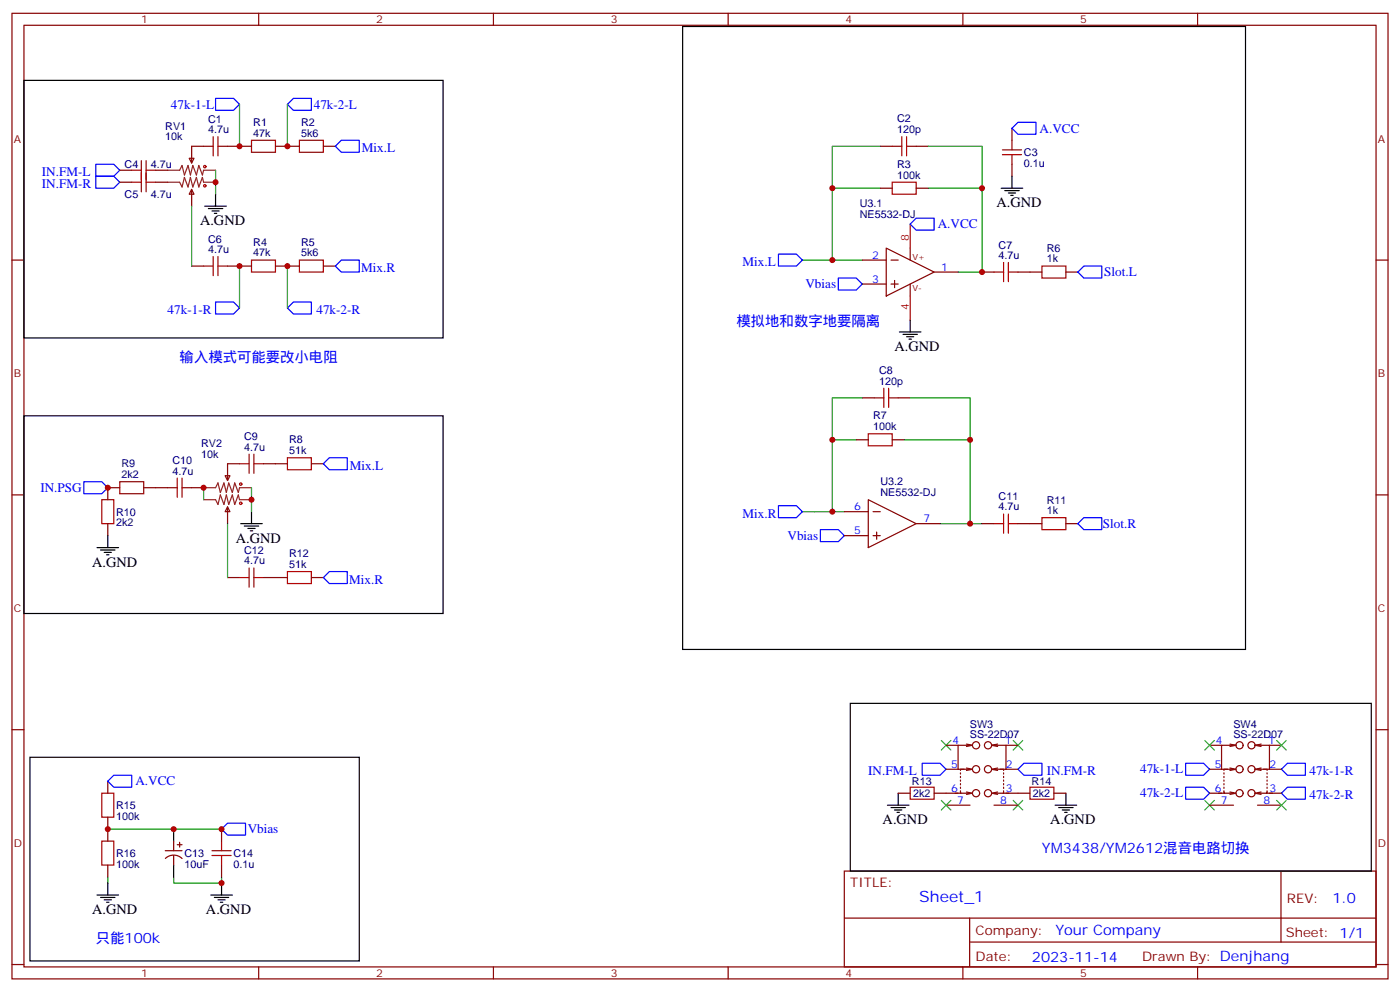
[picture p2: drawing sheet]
<svg xmlns="http://www.w3.org/2000/svg" width="412mm" height="292mm" viewBox="0 0 412 292" stroke-linecap="round" stroke-linejoin="round" font-family="sans-serif">
<g fill="none" stroke="#870000" stroke-width=".35">
<path d="M3.5 3.9h405.4v284.4h-405.4zM7.1 7.4h398.2v277.3h-398.2zM76.2 3.9v3.5M145.3 3.9v3.5M214.5 3.9v3.5M283.6 3.9v3.5M352.8 3.9v3.5M298.1 37.8v3.5M35.3 50.1h3.5M35.3 53.7h3.5M45.9 50.1h3.5M45.9 53.7h3.5"/>
<path d="M55.7 46.6h1.4l-.7 1.4zM56.4 55.8l.7 1.4h-1.4zM56.4 55.8v4.9M60 43.1h-3.6v4.9M67 43.1h7.1M81.1 43.1h7.1M95.2 43.1h3.6M259.3 43.1h3.5M259.3 55.4h3.5M269.9 43.1h3.5M269.9 55.4h3.5M298.1 48.4v3.5"/>
<path d="M3.5 76.6h3.6M56.4 78.4h3.6M67 78.4h7.1M81.1 78.4h7.1M95.2 78.4h3.6M254 76.6h7.1M261.1 73.1l14.1 7-14.1 7.1zM262.5 76.6h2.1M268.1 73.1v3.5M405.3 76.6h3.6M254 83.6h7.1M262.5 83.6h2.1"/>
<path d="M263.5 82.6v2.1M268.1 83.6v3.6M275.2 80.1h7M289.3 80.1h3.5M299.9 80.1h7M314 80.1h3.5M254 117.2h3.5M264.6 117.2h3.5M70.6 136.6h-3.6v4.9M77.6 136.6h7.1M91.7 136.6h3.5M252.2 129.5h3.6"/>
<path d="M262.8 129.5h3.5M3.5 145.7h3.6M31.7 154.2v3.5M35.3 143.6h-3.6v3.5M42.3 143.6h7.1M56.4 143.6h3.6M66.3 140.1h1.4l-.7 1.4zM67 149.3l.7 1.4h-1.4zM67 149.3v4.9M248.7 150.7h7.1M248.7 157.7h7.1M255.8 147.1l14.1 7.1-14.1 7.1z"/>
<path d="M257.2 150.7h2.1M257.2 157.7h2.1M258.2 156.7v2.1M269.9 154.2h7M289.3 154.2h3.5M299.9 154.2h7M314 154.2h3.5M405.3 145.7h3.6M67 170.1h3.6M77.6 170.1h7.1M91.7 170.1h3.5M3.5 214.9h3.6"/>
<path d="M278.7 219.5h3.5M284.7 219.1l1.8 .4M286.5 219.5h-4.3v7M286.5 219.5l-1.8 .3M292.1 219.5h4.2v7M292.1 219.5l1.8 .3M293.9 219.1l-1.8 .4M296.3 219.5h3.6M356.3 219.5h3.5M362.3 219.1l1.8 .4M364.1 219.5h-4.3v7M364.1 219.5l-1.8 .3"/>
<path d="M369.7 219.5h4.2v7M369.7 219.5l1.8 .3M371.5 219.1l-1.8 .4M373.9 219.5h3.6M405.3 214.9h3.6M31.7 230v3.6M264.6 233.6h3.5M275.2 233.6h7.9M278.7 226.5h5.3M278.7 237.1h7.1M282.9 232.9v.7h2.9M282.9 227.6v.3"/>
<path d="M282.9 228.6v.4M282.9 229.7v.3M282.9 230.8v.3M282.9 231.8v.4M284.7 233.2l1.8 .4-1.8 .3M284.7 226.2l1.8 .3-1.8 .4M285.8 226.5h-2.9v.4M292.1 226.5l1.8 .4M292.1 233.6l1.8 .3M292.8 226.5h2.8v.4M292.8 237.1h7.1M293.9 226.2l-1.8 .3"/>
<path d="M293.9 233.2l-1.8 .4M294.6 226.5h5.3M295.5 233.6h7.9M295.6 232.9v.7h-2.8M295.6 227.6v.3M295.6 228.6v.4M295.6 229.7v.3M295.6 230.8v.3M295.6 231.8v.4M310.4 233.6h3.6M356.3 226.5h5.3M356.3 233.6h4.4"/>
<path d="M356.3 237.1h7.1M360.5 232.9v.7h2.9M360.5 227.6v.3M360.5 228.6v.4M360.5 229.7v.3M360.5 230.8v.3M360.5 231.8v.4M362.3 233.2l1.8 .4-1.8 .3M362.3 226.2l1.8 .3-1.8 .4M363.4 226.5h-2.9v.4M369.7 226.5l1.8 .4M369.7 233.6l1.8 .3"/>
<path d="M370.4 226.5h2.8v.4M370.4 237.1h7.1M371.5 226.2l-1.8 .3M371.5 233.2l-1.8 .4M372.2 226.5h5.3M373.1 233.6h4.4M373.2 232.9v.7h-2.8M373.2 227.6v.3M373.2 228.6v.4M373.2 229.7v.3M373.2 230.8v.3M373.2 231.8v.4"/>
<path d="M31.7 240.6v7.1M31.7 254.7v3.6M48.7 250.5h4.9M48.7 252.8a3.5 3.5 0 0 1 4.9 0M51.2 247.7v2.8M51.2 251.9v2.8M52.2 248.7h1.4M52.9 248v1.4M65.3 244.2v3.5M65.3 254.7v3.6M248.7 256.5h156.6v28.2h-156.6zM377.3 256.5v20.9"/>
<path d="M248.7 270.4h156.5M285.6 277.4h119.6M285.6 270.4v14.1M3.5 284h3.6M76.2 284.7v3.6M145.3 284.7v3.6M214.5 284.7v3.6M283.6 284.7v3.6M352.8 284.7v3.6M405.3 284h3.6"/>
<circle cx="287.5" cy="219.5" r="1.06"/>
<circle cx="291" cy="219.5" r="1.06"/>
<circle cx="365.1" cy="219.5" r="1.06"/>
<circle cx="368.7" cy="219.5" r="1.06"/>
<circle cx="287.5" cy="233.6" r="1.06"/>
<circle cx="287.5" cy="226.5" r="1.06"/>
<circle cx="291" cy="233.6" r="1.06"/>
<circle cx="291" cy="226.5" r="1.06"/>
<circle cx="365.1" cy="226.5" r="1.06"/>
<circle cx="365.1" cy="233.6" r="1.06"/>
<circle cx="368.7" cy="226.5" r="1.06"/>
<circle cx="368.7" cy="233.6" r="1.06"/>
</g>
<g fill="none" stroke="#008700" stroke-width=".35">
<path d="M70.6 30.7v12.4M84.7 30.7v12.4M63.5 50.1v7.1M259.3 55.4h-14.1v21.2M259.3 43.1h-14.1v12.3M273.4 55.4h15.9v24.7h-7.1M273.4 43.1h15.9v12.3M56.4 60.7v17.7M70.6 78.4v12.3M84.7 78.4v12.3M236.4 76.6h17.6M254 117.2h-8.8v12.3"/>
<path d="M268.1 117.2h17.7v12.3M252.2 129.5h-7v21.2M266.3 129.5h19.5v24.7h-8.9M60 143.6v3.5M67 154.2v15.9M74.1 143.6v7.1M236.4 150.7h12.3M285.8 154.2h3.5M31.7 244.2h33.6M31.7 258.3v1.7M51.2 258.3v1.7h14.1v-1.7"/>
</g>
<g fill="none" stroke="#a10000" stroke-width=".35">
<path d="M38.8 50.1h2.8M38.8 53.7h2.8M41.6 47.3v9.2M43 50.1h2.9M43 47.3v9.2M43 53.7h2.9M60 43.1h2.8M62.8 40.3v5.6M64.2 43.1h2.8M64.2 40.3v5.6M74.1 41.3h7v3.5h-7zM88.2 41.3h7v3.5h-7z"/>
<path d="M262.8 53.7h7.1v3.5h-7.1zM262.8 43.1h2.8M265.6 40.3v5.6M267.1 43.1h2.8M267.1 40.3v5.6M295.3 45.5h5.6M295.3 44.1h5.6M298.1 41.3v2.8M298.1 45.5v2.9M60 78.4h2.8M62.8 75.5v5.7M64.2 78.4h2.8"/>
<path d="M64.2 75.5v5.7M74.1 76.6h7v3.5h-7zM88.2 76.6h7v3.5h-7zM295.6 77.3v5.6M297 77.3v5.6M306.9 78.4h7.1v3.5h-7.1zM292.8 80.1h2.8M297 80.1h2.9M257.5 117.2h2.8M260.3 114.3v5.7M261.8 117.2h2.8M261.8 114.3v5.7"/>
<path d="M70.6 136.6h2.8M73.4 133.7v5.7M74.8 136.6h2.8M74.8 133.7v5.7M84.7 134.8h7v3.5h-7zM255.8 127.7h7v3.6h-7zM30 147.1h3.5v7.1h-3.5zM35.3 141.9h7v3.5h-7zM49.4 143.6h2.8M52.2 140.8v5.6M53.6 143.6h2.8M53.6 140.8v5.6"/>
<path d="M292.8 154.2h2.8M295.6 151.4v5.6M297 154.2h2.9M297 151.4v5.6M306.9 152.4h7.1v3.6h-7.1zM70.6 170.1h2.8M73.4 167.3v5.6M74.8 167.3v5.6M74.8 170.1h2.8M84.7 168.3h7v3.5h-7zM30 233.6h3.5v7h-3.5zM268.1 231.8h7.1v3.5h-7.1z"/>
<path d="M303.4 231.8h7v3.5h-7zM30 247.7h3.5v7h-3.5zM62.4 251.9h5.7M62.4 250.5h5.7M65.3 247.7v2.8M65.3 251.9v2.8"/>
<circle cx="60.3" cy="54.7" r=".35"/>
<circle cx="60.3" cy="49.1" r=".35"/>
<circle cx="70.9" cy="142.6" r=".35"/>
<circle cx="70.9" cy="148.2" r=".35"/>
</g>
<g fill="none" stroke="#00f" stroke-width=".35">
<path d="M63.5 29h5.3l1.8 1.7-1.8 1.8h-5.3zM86.4 29h5.3v3.5h-5.3l-1.7-1.8zM299.9 36h5.3v3.5h-5.3l-1.8-1.7zM28.2 48.4h5.3l1.8 1.7-1.8 1.8h-5.3zM28.2 51.9h5.3l1.8 1.8-1.8 1.7h-5.3zM100.5 41.3h5.3v3.5h-5.3l-1.7-1.7zM100.5 76.6h5.3v3.5h-5.3l-1.7-1.7zM229.3 74.8h5.3l1.8 1.8-1.8 1.8h-5.3zM268.1 66l1.8-1.8h5.3v3.6h-5.3zM63.5 88.9h5.3l1.8 1.8-1.8 1.8h-5.3zM86.4 88.9h5.3v3.6h-5.3l-1.7-1.8zM246.9 81.9h5.3l1.8 1.7-1.8 1.8h-5.3z"/>
<path d="M317.5 80.1l1.8-1.7h5.3v3.5h-5.3zM95.2 136.6l1.8-1.8h5.3v3.5h-5.3zM24.7 141.9h5.3l1.7 1.7-1.7 1.8h-5.3zM229.3 148.9h5.3l1.8 1.8-1.8 1.7h-5.3zM241.7 156h5.2l1.8 1.7-1.8 1.8h-5.2zM317.5 154.2l1.8-1.8h5.3v3.6h-5.3zM97 168.3h5.3v3.5h-5.3l-1.8-1.7zM33.5 228.3h5.3v3.5h-5.3l-1.8-1.8zM271.6 224.8h5.3l1.8 1.7-1.8 1.8h-5.3zM301.6 224.8h5.3v3.5h-5.3l-1.7-1.8zM349.2 231.8h5.3l1.8 1.8-1.8 1.7h-5.3zM349.2 224.8h5.3l1.8 1.7-1.8 1.8h-5.3z"/>
<path d="M379.2 231.8h5.3v3.5h-5.3l-1.7-1.7zM379.2 224.8h5.3v3.5h-5.3l-1.7-1.8zM67 242.4h5.3v3.5h-5.3l-1.7-1.7z"/>
</g>
<path d="M268.1 66v7.1M268.1 87.2v7" fill="none" stroke="#f00" stroke-width=".35"/>
<g fill="none" stroke="#000" stroke-width=".35">
<path d="M201.1 7.8h165.8v183.4h-165.8zM7.1 23.7h123.4v75.8h-123.4zM63.5 57.2v3.5M294.9 55.4h6.4M296 56.1h4.2M297 56.8h2.2M297.7 57.5h.7M298.1 51.9v3.5M60.3 60.7h6.4M61.4 61.4h4.2M62.4 62.1h2.2M63.1 62.8h.8"/>
<path d="M264.9 97.8h6.4M266 98.5h4.2M267.1 99.2h2.1M267.8 99.9h.7M268.1 94.2v3.6M7.1 122.4h123.4v58.3h-123.4zM31.7 157.7v3.6M70.9 154.2h6.4M72 154.9h4.2M73 155.6h2.1M73.7 156.3h.7M74.1 150.7v3.5"/>
<path d="M28.6 161.3h6.3M29.6 162h4.3M30.7 162.7h2.1M31.4 163.4h.7M250.5 207.1h153.4v49.4h-153.4zM8.8 223h97v60h-97zM261.4 237.1h6.4M262.5 237.8h4.2M263.5 238.5h2.1M264.2 239.2h.7M264.6 233.6v3.5M310.8 237.1h6.3"/>
<path d="M311.9 237.8h4.2M312.9 238.5h2.1M313.6 239.2h.7M314 233.6v3.5M51.2 244.2v3.5M51.2 254.7v3.6M28.6 263.6h6.3M29.6 264.3h4.3M30.7 265h2.1M31.4 265.7h.7M31.7 260v3.6M62.1 263.6h6.3"/>
<path d="M63.1 264.3h4.3M64.2 265h2.1M64.9 265.7h.7M65.3 260v3.6"/>
</g>
<g fill="none" stroke="#3c3" stroke-width=".35">
<path d="M277.3 218.1l2.8 2.8M280.1 218.1l-2.8 2.8M298.4 218.1l2.9 2.8M301.3 218.1l-2.9 2.8M354.9 218.1l2.8 2.8M357.7 218.1l-2.8 2.8M376.1 218.1l2.8 2.8M378.9 218.1l-2.8 2.8M277.3 235.7l2.8 2.8M280.1 235.7l-2.8 2.8M298.4 235.7l2.9 2.8M301.3 235.7l-2.9 2.8"/>
<path d="M354.9 235.7l2.8 2.8M357.7 235.7l-2.8 2.8M376.1 235.7l2.8 2.8M378.9 235.7l-2.8 2.8"/>
</g>
<path d="M49.4 50.1h3.5l.7-1.4 .7 2.8 1.1-2.8 .7 2.8 .7-2.8 1.1 2.8 .7-2.8 1 2.8 .4-1.4h3.5M49.4 53.7h3.5l.7 1.4 .7-2.9 1.1 2.9 .7-2.9 .7 2.9 1.1-2.9 .7 2.9 1-2.9 .4 1.5h3.5M60 143.6h3.5l.7-1.4 .7 2.8 1.1-2.8 .7 2.8 .7-2.8 1 2.8 .7-2.8 1.1 2.8 .4-1.4h3.5M60 147.1h3.5l.7 1.5 .7-2.9 1.1 2.9 .7-2.9 .7 2.9 1-2.9 .7 2.9 1.1-2.9 .4 1.4h3.5" fill="none" stroke="#8c2424" stroke-width=".35"/>
<g fill="#c00">
<circle cx="285.8" cy="154.2" r=".88"/>
<circle cx="289.3" cy="80.1" r=".88"/>
<circle cx="245.2" cy="76.6" r=".88"/>
<circle cx="245.2" cy="55.4" r=".88"/>
<circle cx="289.3" cy="55.4" r=".88"/>
<circle cx="245.2" cy="150.7" r=".88"/>
<circle cx="245.2" cy="129.5" r=".88"/>
<circle cx="285.8" cy="129.5" r=".88"/>
<circle cx="63.5" cy="53.7" r=".88"/>
<circle cx="74.1" cy="147.1" r=".88"/>
<circle cx="31.8" cy="143.6" r=".88"/>
<circle cx="84.7" cy="78.4" r=".88"/>
<circle cx="84.7" cy="43.1" r=".88"/>
<circle cx="70.6" cy="43.1" r=".88"/>
<circle cx="70.6" cy="78.4" r=".88"/>
<circle cx="60" cy="143.6" r=".88"/>
<circle cx="65.3" cy="244.2" r=".88"/>
<circle cx="65.3" cy="260" r=".88"/>
<circle cx="31.8" cy="244.2" r=".88"/>
<circle cx="51.2" cy="244.2" r=".88"/>
</g>
<text font-size="4.6" fill="#00f" x="270.8" y="265.5">Sheet_1</text>
<g font-size="4.2">
<text x="293.5" y="61.1">A.GND</text>
<text x="58.9" y="66.4">A.GND</text>
<text x="263.5" y="103.4">A.GND</text>
<text x="69.5" y="159.8">A.GND</text>
<text x="27.2" y="166.9">A.GND</text>
<text x="260" y="242.7">A.GND</text>
<text x="309.4" y="242.7">A.GND</text>
<text x="27.2" y="269.2">A.GND</text>
<text x="60.7" y="269.2">A.GND</text>
</g>
<g font-size="4.2" fill="#00f">
<text x="217" y="96">模拟地和数字地要隔离</text>
<text x="52.9" y="106.6">输入模式可能要改小电阻</text>
<text x="306.9" y="251.2">YM3438/YM2612混音电路切换</text>
<text x="392.5" y="265.8">1.0</text>
<text x="310.9" y="275.3">Your Company</text>
<text x="28.2" y="277.7">只能100k</text>
<text x="304" y="283.1">2023-11-14</text>
</g>
<g font-size="3.9" fill="#00f">
<text x="50.4" y="32">47k-1-L</text>
<text x="92.4" y="32">47k-2-L</text>
<text x="306.2" y="39">A.VCC</text>
<text x="106.6" y="44.8">Mix.L</text>
<text x="12.3" y="51.9">IN.FM-L</text>
<text x="12.3" y="55.4">IN.FM-R</text>
<text x="276.2" y="67.3">A.VCC</text>
<text x="106.4" y="80.1">Mix.R</text>
<text x="218.7" y="78.4">Mix.L</text>
<text x="325.3" y="81.4">Slot.L</text>
<text x="237.3" y="84.9">Vbias</text>
<text x="49.4" y="92.5">47k-1-R</text>
<text x="93.2" y="92.5">47k-2-R</text>
<text x="103.1" y="138.3">Mix.L</text>
<text x="11.9" y="144.9">IN.PSG</text>
<text x="218.7" y="152.4">Mix.R</text>
<text x="324.9" y="155.5">Slot.R</text>
<text x="232" y="159">Vbias</text>
<text x="102.9" y="171.8">Mix.R</text>
<text x="335.9" y="227.8">47k-1-L</text>
<text x="39.9" y="231.3">A.VCC</text>
<text x="255.8" y="228.3">IN.FM-L</text>
<text x="308.3" y="228.3">IN.FM-R</text>
<text x="385.8" y="228.3">47k-1-R</text>
<text x="335.9" y="234.8">47k-2-L</text>
<text x="385.8" y="235.3">47k-2-R</text>
<text x="73" y="245.4">Vbias</text>
</g>
<g font-size="3.9" fill="#800">
<text x="250.5" y="261.1">TITLE:</text>
<text x="379.1" y="265.8">REV:</text>
<text x="287.4" y="275.3">Company:</text>
<text x="378.7" y="275.9">Sheet: 1/1</text>
<text x="287.4" y="283">Date:</text>
<text x="336.4" y="283.1">Drawn By: Denjhang</text>
</g>
<g font-size="3.2" fill="#800">
<text x="41.6" y="6.9">1</text>
<text x="110.8" y="6.9">2</text>
<text x="179.9" y="6.9">3</text>
<text x="249.1" y="6.9">4</text>
<text x="318.2" y="6.9">5</text>
<text x="4.1" y="42">A</text>
<text x="405.9" y="42">A</text>
<text x="4.1" y="111.2">B</text>
<text x="405.9" y="111.2">B</text>
<text x="4.1" y="180.3">C</text>
<text x="405.9" y="180.3">C</text>
<text x="4.1" y="249.4">D</text>
<text x="405.9" y="249.4">D</text>
<text x="41.6" y="287.7">1</text>
<text x="110.8" y="287.7">2</text>
<text x="179.9" y="287.7">3</text>
<text x="249.1" y="287.7">4</text>
<text x="318.2" y="287.7">5</text>
</g>
<g font-size="3.2" fill="#000080">
<text x="48.7" y="41.3">10k</text>
<text x="48.7" y="38.2">RV1</text>
<text x="61.3" y="39.2">4.7u</text>
<text x="61.3" y="36.2">C1</text>
<text x="74.6" y="40.3">47k</text>
<text x="74.6" y="37.1">R1</text>
<text x="88.7" y="40.3">5k6</text>
<text x="88.7" y="37.1">R2</text>
<text x="264.2" y="39.2">120p</text>
<text x="264.2" y="36">C2</text>
<text x="301.6" y="46">C3</text>
<text x="36.7" y="49.5">C4</text>
<text x="44.4" y="49.5">4.7u</text>
<text x="264.2" y="52.6">100k</text>
<text x="264.2" y="49.4">R3</text>
<text x="301.6" y="49.1">0.1u</text>
<text x="36.7" y="58.3">C5</text>
<text x="44.4" y="58.3">4.7u</text>
<text x="253.3" y="64.2">NE5532-DJ</text>
<text x="253.3" y="61">U3.1</text>
<text x="61.3" y="71.4">C6</text>
<text x="61.3" y="74.5">4.7u</text>
<text x="74.6" y="75.5">47k</text>
<text x="74.6" y="72.4">R4</text>
<text x="88.7" y="75.5">5k6</text>
<text x="88.7" y="72.4">R5</text>
<text x="294.2" y="76.2">4.7u</text>
<text x="294.2" y="73.2">C7</text>
<text x="308.3" y="77.3">1k</text>
<text x="308.3" y="74.2">R6</text>
<text x="259" y="113.3">120p</text>
<text x="259" y="110.1">C8</text>
<text x="257.2" y="123.5">R7</text>
<text x="59.3" y="131.7">RV2</text>
<text x="71.9" y="129.6">C9</text>
<text x="85.2" y="130.6">R8</text>
<text x="257.2" y="126.7">100k</text>
<text x="35.8" y="137.6">R9</text>
<text x="50.8" y="136.6">C10</text>
<text x="59.3" y="134.8">10k</text>
<text x="71.9" y="132.7">4.7u</text>
<text x="85.2" y="133.7">51k</text>
<text x="35.8" y="140.8">2k2</text>
<text x="50.8" y="139.7">4.7u</text>
<text x="259.3" y="142.8">U3.2</text>
<text x="259.3" y="146">NE5532-DJ</text>
<text x="294.2" y="147.3">C11</text>
<text x="308.3" y="148.3">R11</text>
<text x="34.2" y="155">2k2</text>
<text x="34.2" y="151.8">R10</text>
<text x="294.2" y="150.3">4.7u</text>
<text x="308.3" y="151.4">1k</text>
<text x="71.9" y="166.2">4.7u</text>
<text x="71.9" y="163.2">C12</text>
<text x="85.2" y="167.3">51k</text>
<text x="85.2" y="164.1">R12</text>
<text x="285.7" y="214.3">SW3</text>
<text x="363.3" y="214.3">SW4</text>
<text x="285.7" y="217.3">SS-22D07</text>
<text x="363.3" y="217.3">SS-22D07</text>
<text x="268.6" y="231.2">R13</text>
<text x="303.9" y="231.2">R14</text>
<text x="34.2" y="238.2">R15</text>
<text x="269" y="234.7">2k2</text>
<text x="304.3" y="234.7">2k2</text>
<text x="34.2" y="241.5">100k</text>
<text x="34.2" y="255.6">100k</text>
<text x="34.2" y="252.3">R16</text>
<text x="54.3" y="255.5">10uF</text>
<text x="54.3" y="252.4">C13</text>
<text x="68.8" y="255.6">0.1u</text>
<text x="68.8" y="252.4">C14</text>
</g>
<g font-size="3.2" fill="#f00">
<text x="267.8" y="70.9" transform="rotate(-90 267.8 70.9)">8</text>
<text x="267.8" y="91.3" transform="rotate(-90 267.8 91.3)">4</text>
</g>
<g font-size="3.2" fill="#00f">
<text x="256.9" y="76.2">2</text>
<text x="256.9" y="83.3">3</text>
<text x="277.3" y="79.8">1</text>
<text x="251.6" y="150.3">6</text>
<text x="272" y="153.8">7</text>
<text x="251.6" y="157.4">5</text>
<text x="280.6" y="219.1">4</text>
<text x="296" y="219.1">1</text>
<text x="358.2" y="219.1">4</text>
<text x="373.6" y="219.1">1</text>
<text x="280.2" y="226.2">5</text>
<text x="296.3" y="226.2">2</text>
<text x="357.8" y="226.2">5</text>
<text x="373.9" y="226.2">2</text>
<text x="280.2" y="233.2">6</text>
<text x="296.3" y="233.2">3</text>
<text x="357.8" y="233.2">6</text>
<text x="373.9" y="233.2">3</text>
<text x="282" y="236.7">7</text>
<text x="294.6" y="236.7">8</text>
<text x="359.6" y="236.7">7</text>
<text x="372.2" y="236.7">8</text>
</g>
<g font-size="2.5" fill="#800">
<text x="268.8" y="76.6">V+</text>
<text x="268.8" y="85.8">V-</text>
</g>
</svg>
